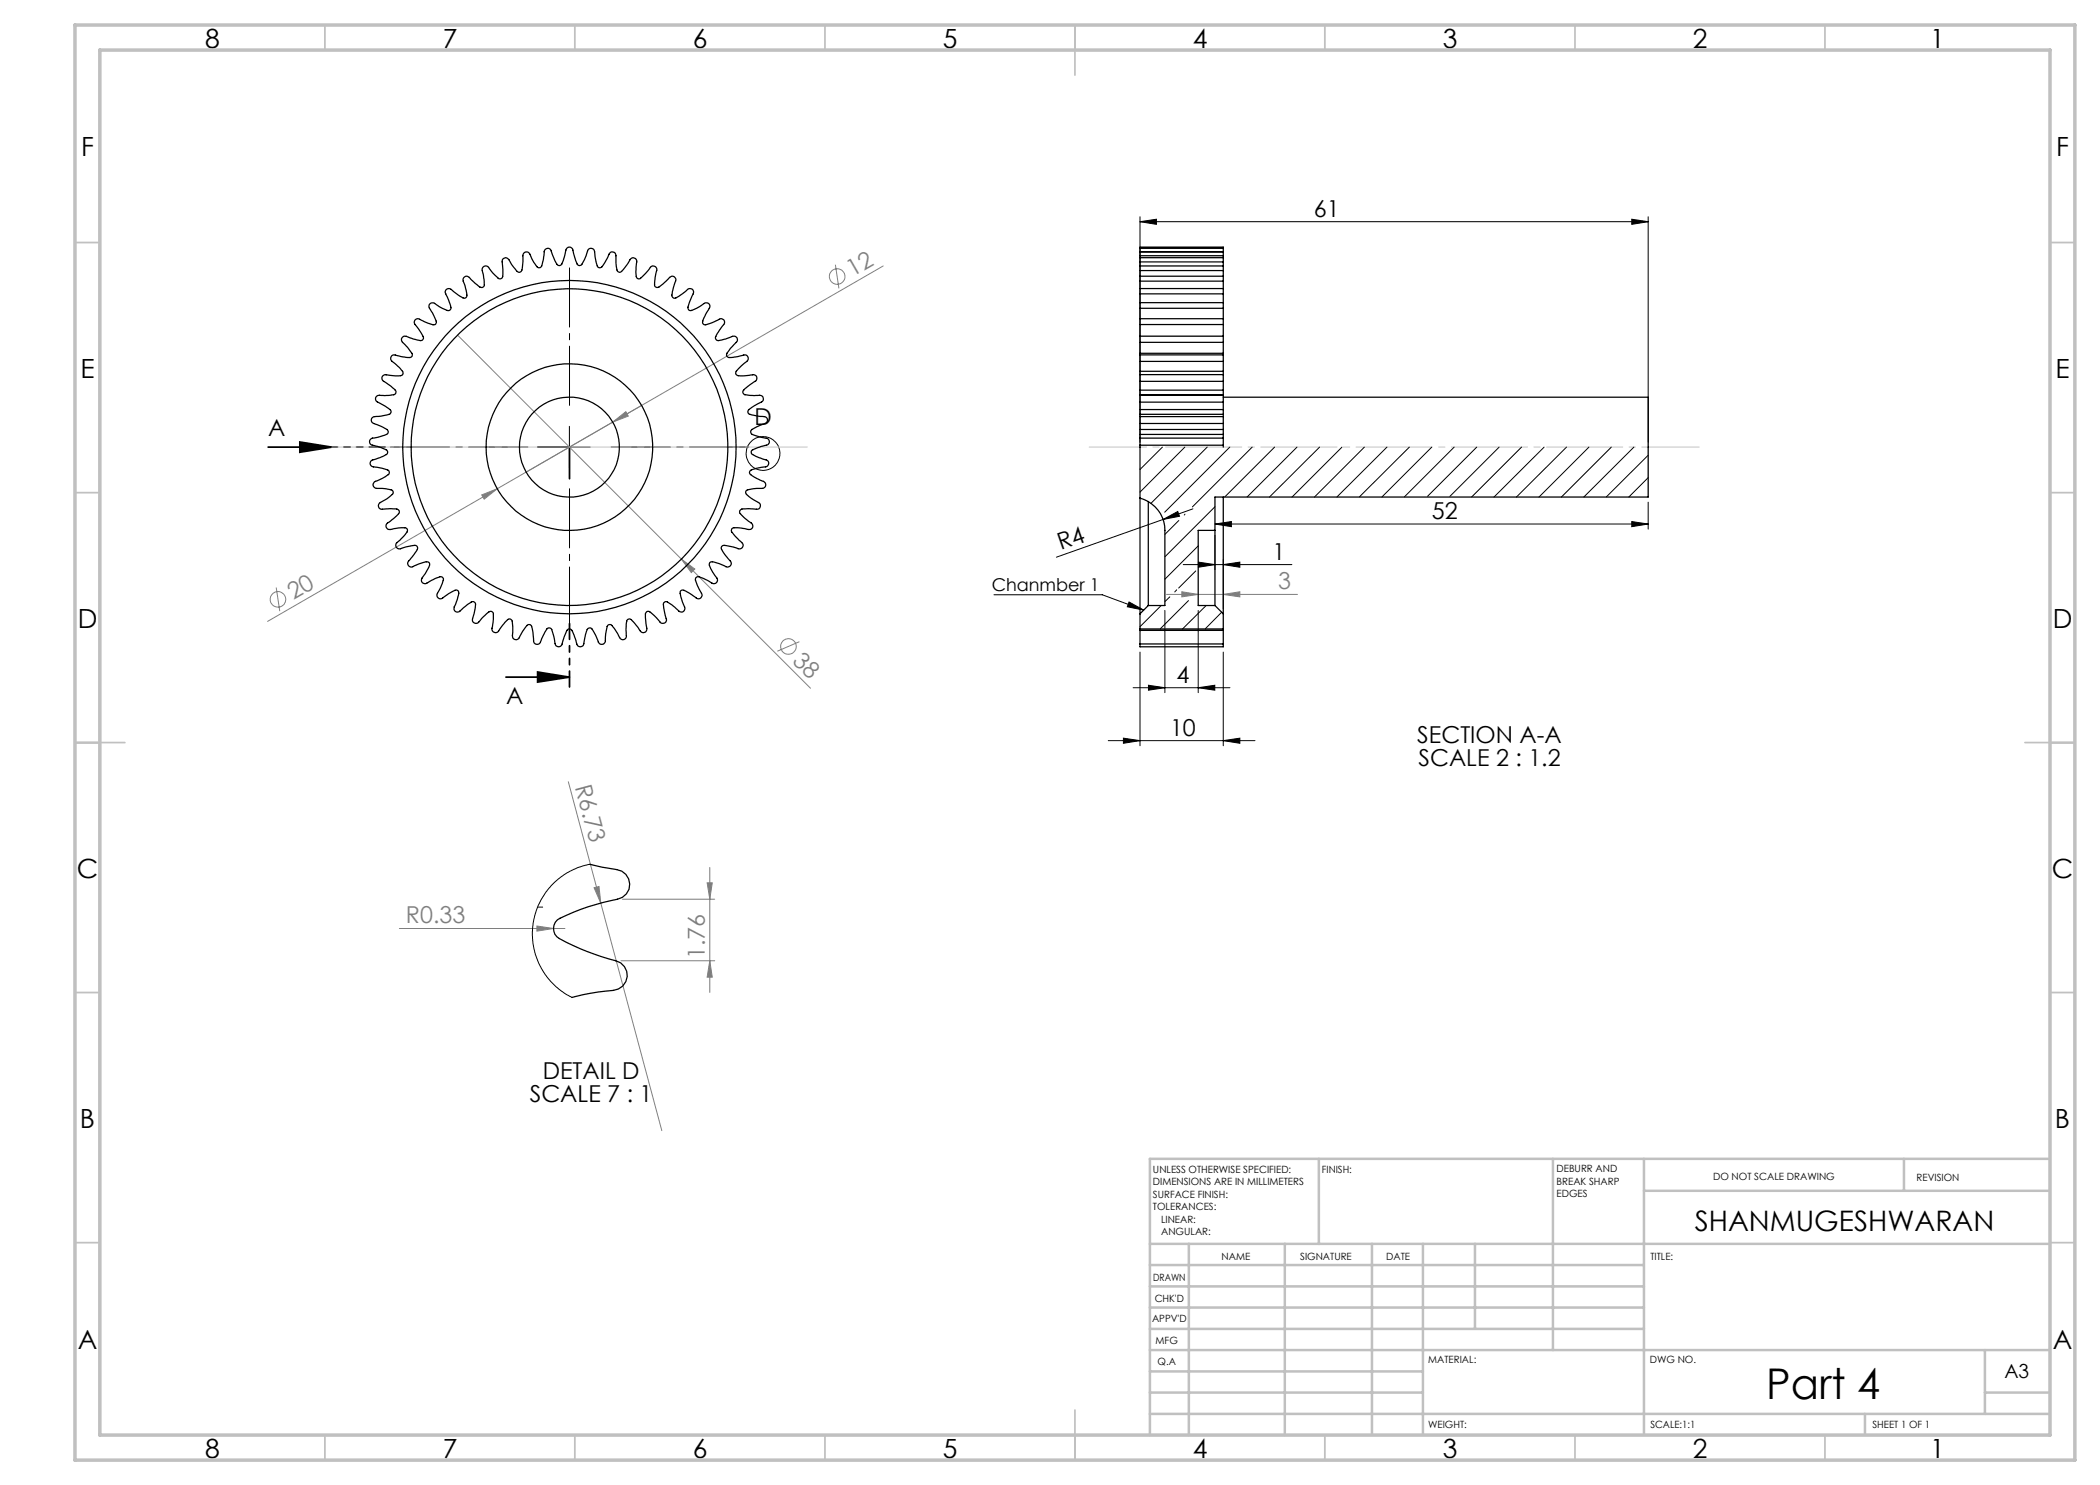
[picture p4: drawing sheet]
<svg xmlns="http://www.w3.org/2000/svg" width="420mm" height="297mm" viewBox="0 0 420 297" stroke-linecap="round" stroke-linejoin="round" font-family="sans-serif">
<g fill="none" stroke="#808080" stroke-width=".2">
<path d="M167.1 52.9l.7 4.8M176.6 53.2l-54 31.2M91.5 67l44.8 44.8M96.3 99l3.1-1.2-2.6 2zM99.4 97.8l-45.9 26.5M122.6 84.4l2.6-2.1 .5 .9zM122.6 84.4l-17.4 10M128.3 81.1l-28.9 16.7M55.2 117.5l.8 4.7M136.3 111.8l2.7 2-.7 .7zM136.3 111.8l25.8 25.9M233.3 118.9h26.2"/>
<path d="M236.4 118.4l3.2 .5-3.2 .5zM244.7 118.9l3.3-.5v1zM159.9 128.3l-4.4 1.9M113.7 156.3l6.5 24.3M118.8 177.5l1-.2 .4 3.3zM124.5 179.8h18.4M141.4 176.6h1.1l-.5 3.2zM142 173.5v25M79.9 185.7h33.1M107.4 185.2l3.3 .5-3.3 .5zM120.2 180.6l12.2 45.5M124.2 192.2h18.7"/>
<path d="M142 192.2l.5 3.2h-1.1z"/>
<circle cx="167.4" cy="55.3" r="1.55"/>
<circle cx="55.6" cy="119.9" r="1.55"/>
<circle cx="157.7" cy="129.3" r="1.56"/>
</g>
<g fill="none" stroke="#000" stroke-width=".2">
<path d="M228 44.3l3.3-.5v1.1zM228 43.4v45M228 44.3h101.6M326.4 43.8l3.2 .5-3.2 .6zM329.6 43.4v45M109.7 89.4h8.3M113.9 85.3v8.3M198.8 119h21.7l8.2 3M232.6 103.9l2.9-1.6 .4 1zM236.6 112.9h21.8M238.6 101.8l-27.3 9.6M239.7 112.4l3.3 .5-3.3 .5z"/>
<path d="M243 107.1v6.8M243 104.8l3.3-.5v1zM243 104.8h86.6M244.7 112.9l3.3-.5v1zM244.7 111.9v9.9M326.4 104.3l3.2 .5-3.2 .5zM329.6 100.4v5.4M225.8 120.4l2.9 1.6-3.2-.6zM226.6 137.5h19.4M228 130.4v18.8M229.7 137.1l3.3 .4-3.3 .5zM233 122.1v16.4"/>
<path d="M239.6 137.5l3.4-.4v.9zM239.6 122.1v16.4M244.7 130.4v18.8M221.7 148.1h29.3M224.7 147.6l3.3 .5-3.3 .6zM244.7 148.1l3.3-.5v1.1z"/>
<circle cx="152.6" cy="90.7" r="3.4"/>
</g>
<path d="M53.6 89.4h12.7M60 88.4l6.3 1-6.3 1zM101.2 135.4h12.7M107.5 134.4l6.4 1-6.4 1z" fill="none" stroke="#000" stroke-width=".35"/>
<path d="M105.6 89.4h-27.5M113.9 81.1v-27.5M113.9 97.7v27.5M122.2 89.4h27.5" fill="none" stroke="#000" stroke-width=".2" stroke-dasharray="15.2 1.3 1.3 1.3" stroke-dashoffset="3.4"/>
<path d="M107.5 181.4h1" fill="none" stroke="#000" stroke-width=".2" stroke-dasharray="15.2 1.3 1.3 1.3"/>
<path d="M64.3 89.4h12.7M113.9 137.4v-12.7" fill="none" stroke="#000" stroke-width=".35" stroke-dasharray="6.3 1.3 1.3 1.3 1.3 1.3" stroke-dashoffset="3.2"/>
<path d="M107.6 89.4h6.3M113.9 95.8v-6.4" fill="none" stroke="#000" stroke-width=".35" stroke-dasharray="6.3 1.3 1.3 1.3 1.3 1.3"/>
<path d="M217.8 89.4h122" fill="none" stroke="#c0c0c0" stroke-width=".2" stroke-dasharray="15.2 1.3 1.3 1.3" stroke-dashoffset="3.8"/>
<path d="M113.9 89.4h-47.5M113.9 89.4h47.6" fill="none" stroke="#c0c0c0" stroke-width=".2" stroke-dasharray="15.2 1.3 1.3 1.3" stroke-dashoffset="2.9"/>
<g fill="none" stroke="#c0c0c0" stroke-width=".35">
<path d="M65 5v5M115 5v5M165 5v5M215 5v10M265 5v5M315 5v5M365 5v5M15 48.5h5M410 48.5h5M15 98.5h5M410 98.5h5M15 148.5h10"/>
<path d="M405 148.5h10M15 198.5h5M410 198.5h5M15 248.5h5M410 248.5h5M65 287v5M115 287v5M165 287v5M215 282v10M265 287v5M315 287v5M365 287v5"/>
</g>
<g fill="none" stroke="#c0c0c0" stroke-width=".5">
<path d="M263.8 231.8v17M310.6 231.8v38.2M328.8 231.8v55.2M328.8 238.2h81.2M380.8 231.8v6.4M410 231.8h-180v55.2M230 248.8h180M230 257.3h98.8M230 253h98.8M237.8 248.8v38.2M257 248.8v38.2M274.4 248.8v38.2"/>
<path d="M284.6 248.8v38.2M295 248.8v17M230 265.8h98.8M230 261.5h98.8M230 278.5h54.6M230 274.3h54.6M230 270h180M397 278.5h13M397 270v12.8M230 282.8h180M373 282.8v4.2"/>
</g>
<path d="M15 5h400v287h-400zM20 10h390v277h-390z" fill="none" stroke="#c0c0c0" stroke-width=".7"/>
<g fill="#000">
<path d="M232.6 103.9l2.9-1.6 .4 1zM225.8 120.4l2.9 1.6-3.2-.6z"/>
<path d="M228 44.3l3.3-.5v1.1zM326.4 43.8l3.2 .5-3.2 .6zM229.7 137.1l3.3 .4-3.3 .5zM239.6 137.5l3.4-.4v.9z"/>
<path d="M244.7 112.9l3.3-.5v1zM239.7 112.4l3.3 .5-3.3 .5zM244.7 148.1l3.3-.5v1.1zM224.7 147.6l3.3 .5-3.3 .6z"/>
<path d="M326.4 104.3l3.2 .5-3.2 .5zM243 104.8l3.3-.5v1z"/>
<path d="M107.5 134.4l6.4 1-6.4 1zM60 88.4l6.3 1-6.3 1z"/>
</g>
<g fill="#808080">
<path d="M118.8 177.5l1-.2 .4 3.3z"/>
<path d="M107.4 185.2l3.3 .5-3.3 .5z"/>
<path d="M122.6 84.4l2.6-2.1 .5 .9z"/>
<path d="M96.3 99l3.1-1.2-2.6 2z"/>
<path d="M136.3 111.8l2.7 2-.7 .7z"/>
<path d="M236.4 118.4l3.2 .5-3.2 .5zM244.7 118.9l3.3-.5v1z"/>
<path d="M141.4 176.6h1.1l-.5 3.2zM142 192.2l.5 3.2h-1.1z"/>
</g>
<g fill="none" stroke="#000" stroke-width=".25">
<path d="M228 57.7v1.1M228 58.8v1.7M228 56.2v1.5M228 53.2v.9M228 54.1v1.2M228 51.5v.9M228 52.4v.8M228 51.1v.4M228 50.4v.7M228 49.7v.6M228 49.7v-.3h16.7v.3M228 57.7h16.7"/>
<path d="M228 53.2h16.7M228 51.5h16.7M228 50.3h16.7M228 49.7h16.7M228 58.8h16.7M228 56.2h16.7M228 54.1h16.7M228 52.4h16.7M228 51.1h16.7M244.7 57.7v1.1M244.7 58.8v1.7M244.7 55.2v1"/>
<path d="M244.7 55.2h-16.7v1M244.7 56.2v1.5M244.7 53.2v.9M244.7 54.1v1.1M244.7 51.5v.9M244.7 52.4v.8M244.7 51.1v.4M244.7 50.4v.7M244.7 49.7v.6M86 60.7l.7-.1 1.1 .7 1.6 .8a.54 .54 0 0 0 .6-.1 .54 .54 0 0 0 .2-.5l-1.1-2.7a.76 .76 0 0 1 .4-1.1 .76 .76 0 0 1 1 .4l.6 .5a3.5 3.5 0 0 0 1.9 1l.3-.2a7.2 7.2 0 0 0-.7-3.4 .75 .75 0 0 1 .7-.8 .75 .75 0 0 1 .8 .6l.5 .5a3.2 3.2 0 0 0 1.8 1.2l.3-.1a5.4 5.4 0 0 0-.3-3.3 .76 .76 0 0 1 .6-.9 .76 .76 0 0 1 .9 .6l1.5 1.6a.64 .64 0 0 0 .8 .3 .64 .64 0 0 0 .4-.8l-.1-2.2a.79 .79 0 0 1 .4-1.1 .79 .79 0 0 1 1.1 .6l.3 .7a3.7 3.7 0 0 0 1.6 1.6l.2-.1a5.7 5.7 0 0 0 .5-3.3 .78 .78 0 0 1 .7-.7 .78 .78 0 0 1 .8 .7l.3 .7a3.8 3.8 0 0 0 1.3 1.7h.4a4 4 0 0 0 .7-2.4v-.8a.77 .77 0 0 1 .9-.6 .77 .77 0 0 1 .6 .8l.3 .7a3.4 3.4 0 0 0 1.1 1.9h.3a5.2 5.2 0 0 0 1.2-3.1 .76 .76 0 0 1 .9-.6 .76 .76 0 0 1 .6 1l.1 .7a3.7 3.7 0 0 0 .9 2h.3a3.9 3.9 0 0 0 1.3-2.2l.2-.7a.76 .76 0 0 1 1-.5 .76 .76 0 0 1 .5 1v.7a3.7 3.7 0 0 0 .7 2.1h.3a3.7 3.7 0 0 0 1.5-2l.3-.7a.77 .77 0 0 1 1-.3 .77 .77 0 0 1 .4 1v.7a3.4 3.4 0 0 0 .4 2.2l.3 .1a5.9 5.9 0 0 0 2.1-2.6 .75 .75 0 0 1 1.1-.2 .75 .75 0 0 1 .2 1l-.1 .8a2.87 2.87 0 0 0 .4 2.2h.4l1.2-1.1 .9-1.1a.75 .75 0 0 1 1-.1 .75 .75 0 0 1 .1 1l-.1 .7a3.7 3.7 0 0 0 0 2.3l.2 .1a3.9 3.9 0 0 0 2.1-1.5l.5-.5a.76 .76 0 0 1 1.1 0 .76 .76 0 0 1 0 1.1l-.2 .7a3.6 3.6 0 0 0-.3 2.1l.2 .2a5.1 5.1 0 0 0 2.8-1.7 .77 .77 0 0 1 1.1 .1 .77 .77 0 0 1-.1 1.1l-.3 .7a3.1 3.1 0 0 0-.5 2.1l.2 .2a6.8 6.8 0 0 0 3.2-1.5 .78 .78 0 0 1 .9 .4 .78 .78 0 0 1-.3 1l-.4 .6a3.5 3.5 0 0 0-.8 2.1l.5 .3 2.5-1a.78 .78 0 0 1 1.3 0 .78 .78 0 0 1-.3 1.2l-.4 .6a3.2 3.2 0 0 0-1 2l.2 .2a5.5 5.5 0 0 0 3.2-.7 .77 .77 0 0 1 1 .4 .77 .77 0 0 1-.5 1l-.5 .5a3.5 3.5 0 0 0-1.2 1.9l.2 .3a5.4 5.4 0 0 0 3.2-.4 .76 .76 0 0 1 1 .6 .76 .76 0 0 1-.6 .9l-.6 .5a3.5 3.5 0 0 0-1.4 1.7l.2 .3a6.7 6.7 0 0 0 3.5-.1 .77 .77 0 0 1 .6 .8 .77 .77 0 0 1-.7 .7l-.6 .5a3.3 3.3 0 0 0-1.5 1.5l.1 .3 .3 .2 2.6 .2a.78 .78 0 0 1 1 .5 .78 .78 0 0 1-.7 1l-.6 .3a3.6 3.6 0 0 0-1.7 1.4v.3a4 4 0 0 0 2.5 .7h.7a.76 .76 0 0 1 .7 .9 .76 .76 0 0 1-.8 .6l-.7 .3a3.5 3.5 0 0 0-1.9 1.2l.1 .3a3.7 3.7 0 0 0 2.3 .9l.7 .1a.76 .76 0 0 1 .7 .9 .76 .76 0 0 1-1 .6l-2 .7a.61 .61 0 0 0-.6 .4 .61 .61 0 0 0 .1 .6l2.5 1.1a.78 .78 0 0 1 .8 .8 .78 .78 0 0 1-1 .7l-.7 .1a3.6 3.6 0 0 0-2 .8l-.1 .3a5.5 5.5 0 0 0 2.8 1.7 .77 .77 0 0 1 .4 1 .77 .77 0 0 1-1.1 .4h-.7a4 4 0 0 0-2.1 .5l-.1 .3a5.2 5.2 0 0 0 2.6 2 .76 .76 0 0 1 .3 1 .76 .76 0 0 1-1.1 .3h-.7a2.65 2.65 0 0 0-2.2 .4v.4l.3 .4 1.9 1.6a.77 .77 0 0 1 .2 1.1 .77 .77 0 0 1-1.1 .1l-.7-.1a3.5 3.5 0 0 0-2.2 0l-.1 .4 .1 .3 1.7 1.9a.79 .79 0 0 1 .4 1.1 .79 .79 0 0 1-1.2 .2l-.7-.2a3.4 3.4 0 0 0-2.2-.2l-.1 .3a7.2 7.2 0 0 0 1.9 2.9 .77 .77 0 0 1-.3 .9 .77 .77 0 0 1-1-.1l-.7-.3a2.68 2.68 0 0 0-2.2-.4l-.1 .5 .3 .8 1.2 1.8a.76 .76 0 0 1-.3 1 .76 .76 0 0 1-1-.2l-2.4-1.1a.63 .63 0 0 0-.6 .4 .63 .63 0 0 0 .1 .7l.9 2a.79 .79 0 0 1 .1 1.2 .79 .79 0 0 1-1.2-.2l-.6-.4a3.5 3.5 0 0 0-2.1-1l-.2 .2a7.7 7.7 0 0 0 .9 3.4 .77 .77 0 0 1-.6 .8 .77 .77 0 0 1-.9-.4l-1.1-1-1.1-.7a.64 .64 0 0 0-.6 .3 .64 .64 0 0 0 0 .7l.4 2.1a.78 .78 0 0 1-.2 1.2 .78 .78 0 0 1-1.1-.5l-.5-.5a3.4 3.4 0 0 0-1.8-1.3l-.2 .1a3.6 3.6 0 0 0-.1 2.6l.2 .7a.77 .77 0 0 1-.7 .8 .77 .77 0 0 1-.9-.6l-.3-.6a3.9 3.9 0 0 0-1.7-1.5l-.2 .1a5.5 5.5 0 0 0-.3 3.2 .76 .76 0 0 1-.8 .9 .76 .76 0 0 1-.7-.8l-.4-.6a3.7 3.7 0 0 0-1.4-1.7l-.3 .1a4.3 4.3 0 0 0-.6 2.5v.7a.76 .76 0 0 1-.8 .7 .76 .76 0 0 1-.7-.8l-.3-.7a3.3 3.3 0 0 0-1.3-1.8h-.2a3.4 3.4 0 0 0-.9 2.4l-.1 .7a.77 .77 0 0 1-.9 .7 .77 .77 0 0 1-.6-1l-.2-.6a3.2 3.2 0 0 0-1.1-2h-.3a3.9 3.9 0 0 0-1.1 2.3l-.2 .7a.77 .77 0 0 1-.9 .5 .77 .77 0 0 1-.6-.9l-.1-.7a3.5 3.5 0 0 0-.8-2.1h-.3a3.9 3.9 0 0 0-1.4 2.1l-.2 .7a.75 .75 0 0 1-1 .4 .75 .75 0 0 1-.4-1l-.1-.7a3.6 3.6 0 0 0-.5-2.1l-.3-.1a3.6 3.6 0 0 0-1.6 2l-.3 .6a.77 .77 0 0 1-1.1 .3 .77 .77 0 0 1-.3-1l-.1-2.6-.2-.3-.3-.1a5.4 5.4 0 0 0-2.2 2.4 .76 .76 0 0 1-1 .2 .76 .76 0 0 1-.2-1.1l.1-.7a3.9 3.9 0 0 0-.1-2.2l-.3-.1a5.5 5.5 0 0 0-2.5 2.1 .76 .76 0 0 1-1 .1 .76 .76 0 0 1-.1-1.1l.2-.7a3.6 3.6 0 0 0 .2-2.2l-.3-.2-.4 .1-2 1.6a.79 .79 0 0 1-1.2 .3 .79 .79 0 0 1-.1-1.2l.3-.7a3.3 3.3 0 0 0 .4-2.2l-.3-.2a4.1 4.1 0 0 0-2.3 1.2l-.6 .4a.76 .76 0 0 1-1-.2 .76 .76 0 0 1 .2-1l.3-.7a3.9 3.9 0 0 0 .6-2.1l-.2-.2h-.4l-2.3 1a.8 .8 0 0 1-1.3 .1 .8 .8 0 0 1 .2-1.2l.5-.6a3.4 3.4 0 0 0 .8-2l-.2-.3a5.7 5.7 0 0 0-3.2 .9 .76 .76 0 0 1-.9-.4 .76 .76 0 0 1 .4-1l.4-.5a3.2 3.2 0 0 0 1.1-1.9l-.1-.3a3.7 3.7 0 0 0-2.6 .3l-.7 .2a.77 .77 0 0 1-1-.5 .77 .77 0 0 1 .6-.9l.5-.5a3.4 3.4 0 0 0 1.3-1.8l-.1-.3a5.2 5.2 0 0 0-3.3 .2 .75 .75 0 0 1-.9-.6 .75 .75 0 0 1 .6-.9l.6-.4a3.4 3.4 0 0 0 1.5-1.7l-.1-.2a3.6 3.6 0 0 0-2.6-.3h-.7a.76 .76 0 0 1-.8-.7 .76 .76 0 0 1 .7-.8l.6-.3a3.5 3.5 0 0 0 1.6-1.5v-.3a4.2 4.2 0 0 0-2.5-.5h-.7a.76 .76 0 0 1-.8-.8 .76 .76 0 0 1 .8-.7l.7-.4a3.7 3.7 0 0 0 1.8-1.2l-.1-.3a6.1 6.1 0 0 0-3.1-.9 .75 .75 0 0 1-.7-.9 .75 .75 0 0 1 .9-.6l.7-.3a3.5 3.5 0 0 0 1.9-1v-.3a4.1 4.1 0 0 0-2.3-1.1l-.7-.2a.75 .75 0 0 1-.6-.9 .75 .75 0 0 1 1-.5l.7-.1a3.4 3.4 0 0 0 2-.9v-.3a3.9 3.9 0 0 0-2.1-1.4l-.7-.2a.76 .76 0 0 1-.5-1 .76 .76 0 0 1 1-.4l2.7-.5a.64 .64 0 0 0 .2-.6 .64 .64 0 0 0-.5-.5l-1.9-1.1a.79 .79 0 0 1-.7-1 .79 .79 0 0 1 1.1-.5l2.5-.2 .4-.2 .1-.3a3.7 3.7 0 0 0-1.8-1.7l-.7-.4a.76 .76 0 0 1-.2-1.1 .76 .76 0 0 1 1.1-.2l.7 .1a2.57 2.57 0 0 0 2.3-.3v-.4l-.6-.7-1.6-1.4a.76 .76 0 0 1-.1-1.1 .76 .76 0 0 1 1.1-.1l.7 .2a3.4 3.4 0 0 0 2.2 .1l.1-.3a4.2 4.2 0 0 0-1.4-2.1l-.5-.5a.77 .77 0 0 1 0-1.1 .77 .77 0 0 1 1.1 0l.7 .3a3.6 3.6 0 0 0 2.2 .3l.2-.2a5.9 5.9 0 0 0-1.7-2.9 .76 .76 0 0 1 .2-1.1 .76 .76 0 0 1 1 .2l2.4 .9h.4l.2-.2a3.8 3.8 0 0 0-.9-2.4l-.4-.6a.75 .75 0 0 1 .1-1zM228 79.1v1.3M228 78.9v.2"/>
<path d="M228 74.9v1.4M228 76.3v1.7M228 71v1.3M228 72.3v2M228 78v.9M228 74.3v.6M228 67.2v1.3M228 68.5v2.2M228 70.7v.3M228 63.7v1.2M228 64.9v2.3M228 60.5v1.2"/>
<path d="M228 61.7v2M228 79.1h16.7M228 74.9h16.7M228 71h16.7M228 67.2h16.7M228 63.7h16.7M228 60.5h16.7M228 78.9h16.7M228 76.3h16.7M228 78h16.7M228 72.3h16.7M228 74.3h16.7"/>
<path d="M228 68.5h16.7M228 70.7h16.7M228 64.9h16.7M228 61.7h16.7M244.7 79.1v1.3M244.7 78.9v.2M244.7 74.9v1.4M244.7 76.3v1.7M244.7 71v1.3M244.7 72.3v2M244.7 78v.9M244.7 74.3v.6"/>
<path d="M244.7 67.2v1.3M244.7 68.5v2.2M244.7 70.7v.3M244.7 63.7v1.2M244.7 64.9v2.3M244.7 60.5v1.2M244.7 61.7v2M244.7 79.4h84.9v20h-86.6v6.7M228 87.6v1.4M228 83.3v1.4M228 89v10.6M228 86.9v.7"/>
<path d="M228 84.7v1.2M228 82.9v.4M228 80.4v1.5M228 85.9v1M228 81.9v1M228 99.6v23.2M228 99.6a6.7 6.7 0 0 1 5 6.5v15h-3.3M228 89h16.7M228 87.6h16.7M228 84.7h16.7M228 83.3h16.7M228 86.9h16.7"/>
<path d="M228 85.9h16.7M228 82.9h16.7M228 80.4h16.7M228 81.9h16.7M244.7 87.6v1.4M244.7 83.3v1.4M244.7 89v.4M244.7 86.9v.7M244.7 84.7v1.2M244.7 82.9v.4M244.7 80.4v1.5M244.7 85.9v1"/>
<path d="M244.7 81.9v1M244.7 99.4v23.4M229.7 100.3v20.8M243 106.1v15M243 106.1h-3.4v15h3.4M228 125.8v.3M228 126.1v2.7M228 128.8v.6h16.7v-.6M228 125.8h16.7M228 122.8v3M228 126.1h16.7M228 128.8h16.7"/>
<path d="M229.7 121.1l-1.7 1.7M243 121.1l1.7 1.7M244.7 125.8v.3M244.7 126.1v2.7M244.7 122.8v3M118 172.9l5.3 1a3 3 0 0 1 2.6 2.9 3 3 0 0 1-2.4 3 42.5 42.5 0 0 0-12 4.2 2.32 2.32 0 0 0 .4 3.7 48.6 48.6 0 0 0 11.3 4.5 3 3 0 0 1 2.2 3.1 3 3 0 0 1-2.7 2.8l-4.6 .5-3.7 .9"/>
<circle cx="113.9" cy="89.4" r="33.3"/>
<circle cx="113.9" cy="89.4" r="16.7"/>
<circle cx="113.9" cy="89.4" r="10"/>
<circle cx="113.9" cy="89.4" r="31.7"/>
</g>
<g fill="none" stroke="#000" stroke-width=".2">
<path d="M232.5 89.4l-4.5 4.5M237 89.4l-9 9M241.4 89.4l-11.2 11.3M246 89.4l-13.1 13M250.4 89.4l-11.9 12M254.9 89.4l-10 10M259.4 89.4l-10 10M263.9 89.4l-10 10M268.4 89.4l-10 10M272.9 89.4l-10 10M277.4 89.4l-10 10M281.9 89.4l-10 10"/>
<path d="M286.3 89.4l-9.9 10M290.8 89.4l-10 10M295.3 89.4l-9.8 9.9M299.8 89.4l-9.8 9.9M304.3 89.4l-10 10M308.8 89.4l-10 10M313.3 89.4l-10 10M317.8 89.4l-10 10M322.3 89.4l-10 10M326.8 89.4l-10 10M329.6 91l-8.4 8.4M329.6 95.5l-3.8 3.9"/>
<path d="M234 119.4l-1 .9M235.3 118l-.4 .4M235.8 104.1l-2.8 2.8M237 102.8l-.1 .2M239.1 114.2l-3.4 3.4M239.6 109.2l-6.6 6.6M242.7 106.1h.1M243 101.3l-10 10.1M232.2 121.1l-4.2 4.2M237.7 120.1l-5.7 5.7M241.2 121.1l-4.7 4.7M244.3 122.4l-3.3 3.4"/>
<path d="M118 172.9l-2.4 .6-2.1 1-2 1.4-1.3 1.2-1.2 1.6-1.4 2.4-.6 1.7-.4 1.9-.1 1.6 .1 2.2 .5 2.4 .8 2.2 1.2 1.9 1.4 1.6 1.8 1.6 2.1 1.3"/>
</g>
<text font-size="8.5" x="353.2" y="279.7">Part 4</text>
<text font-size="5.6" x="338.9" y="246.2">SHANMUGESHWARAN</text>
<g font-size="5.3">
<text x="41" y="9.5">8</text>
<text x="88.5" y="9.5">7</text>
<text x="138.5" y="9.5">6</text>
<text x="188.5" y="9.5">5</text>
<text x="238.5" y="9.5">4</text>
<text x="288.5" y="9.5">3</text>
<text x="338.5" y="9.5">2</text>
<text x="386" y="9.5">1</text>
<text x="16.2" y="31.3">F</text>
<text x="411.2" y="31.3">F</text>
<text x="16.1" y="75.5">E</text>
<text x="411.1" y="75.5">E</text>
<text x="15.5" y="125.5">D</text>
<text x="410.5" y="125.5">D</text>
<text x="15.4" y="175.5">C</text>
<text x="410.4" y="175.5">C</text>
<text x="16" y="225.5">B</text>
<text x="411" y="225.5">B</text>
<text x="15.5" y="269.8">A</text>
<text x="410.5" y="269.8">A</text>
<text x="41" y="291.5">8</text>
<text x="88.5" y="291.5">7</text>
<text x="138.5" y="291.5">6</text>
<text x="188.5" y="291.5">5</text>
<text x="238.5" y="291.5">4</text>
<text x="288.5" y="291.5">3</text>
<text x="338.5" y="291.5">2</text>
<text x="386" y="291.5">1</text>
</g>
<g font-size="4.7">
<text x="262.8" y="43.3">61</text>
<text x="53.6" y="87.3">A</text>
<text x="150.9" y="85.1">D</text>
<text x="286.4" y="103.8">52</text>
<text x="212.2" y="110" transform="rotate(-19 212.2 110)">R4</text>
<text x="254.5" y="111.9">1</text>
<text x="235.3" y="136.5">4</text>
<text x="101.2" y="140.8">A</text>
<text x="234" y="147.1">10</text>
<text x="283.5" y="148.6">SECTION A-A</text>
<text x="283.7" y="153.1">SCALE 2 : 1.2</text>
<text x="108.5" y="215.8">DETAIL D</text>
<text x="105.9" y="220.3">SCALE 7 : 1</text>
</g>
<g font-size="4.7" fill="#808080">
<text x="170.5" y="55.5" transform="rotate(-30 170.5 55.5)">12</text>
<text x="255.6" y="117.8">3</text>
<text x="58.7" y="120.1" transform="rotate(-30 58.7 120.1)">20</text>
<text x="158.3" y="132.3" transform="rotate(45 158.3 132.3)">38</text>
<text x="115" y="157.3" transform="rotate(75 115 157.3)">R6.73</text>
<text x="81.2" y="184.7">R0.33</text>
<text x="141" y="191.9" transform="rotate(-90 141 191.9)">1.76</text>
</g>
<text font-size="3.9" x="400.9" y="275.5">A3</text>
<text font-size="3.5" x="198.3" y="118.1">Chanmber 1</text>
<g font-size="2">
<text x="230.6" y="234.6">UNLESS OTHERWISE SPECIFIED:</text>
<text x="230.6" y="237.1">DIMENSIONS ARE IN MILLIMETERS</text>
<text x="230.6" y="239.6">SURFACE FINISH:</text>
<text x="264.4" y="234.6">FINISH:</text>
<text x="311.3" y="234.5">DEBURR AND</text>
<text x="311.3" y="237">BREAK SHARP</text>
<text x="311.3" y="239.5">EDGES</text>
<text x="342.6" y="236">DO NOT SCALE DRAWING</text>
<text x="383.3" y="236.2">REVISION</text>
<text x="230.6" y="242.1">TOLERANCES:</text>
<text x="232.2" y="244.6">LINEAR:</text>
<text x="232.2" y="247.1">ANGULAR:</text>
<text x="244.3" y="252">NAME</text>
<text x="260" y="251.9">SIGNATURE</text>
<text x="277.2" y="251.9">DATE</text>
<text x="330.1" y="251.9">TITLE:</text>
<text x="230.6" y="256.1">DRAWN</text>
<text x="230.9" y="260.3">CHK'D</text>
<text x="230.4" y="264.4">APPV'D</text>
<text x="231.1" y="268.8">MFG</text>
<text x="231.5" y="273">Q.A</text>
<text x="285.6" y="272.5">MATERIAL:</text>
<text x="330" y="272.5">DWG NO.</text>
<text x="285.6" y="285.5">WEIGHT:</text>
<text x="330.1" y="285.6">SCALE:1:1</text>
<text x="374.5" y="285.6">SHEET 1 OF 1</text>
</g>
</svg>
